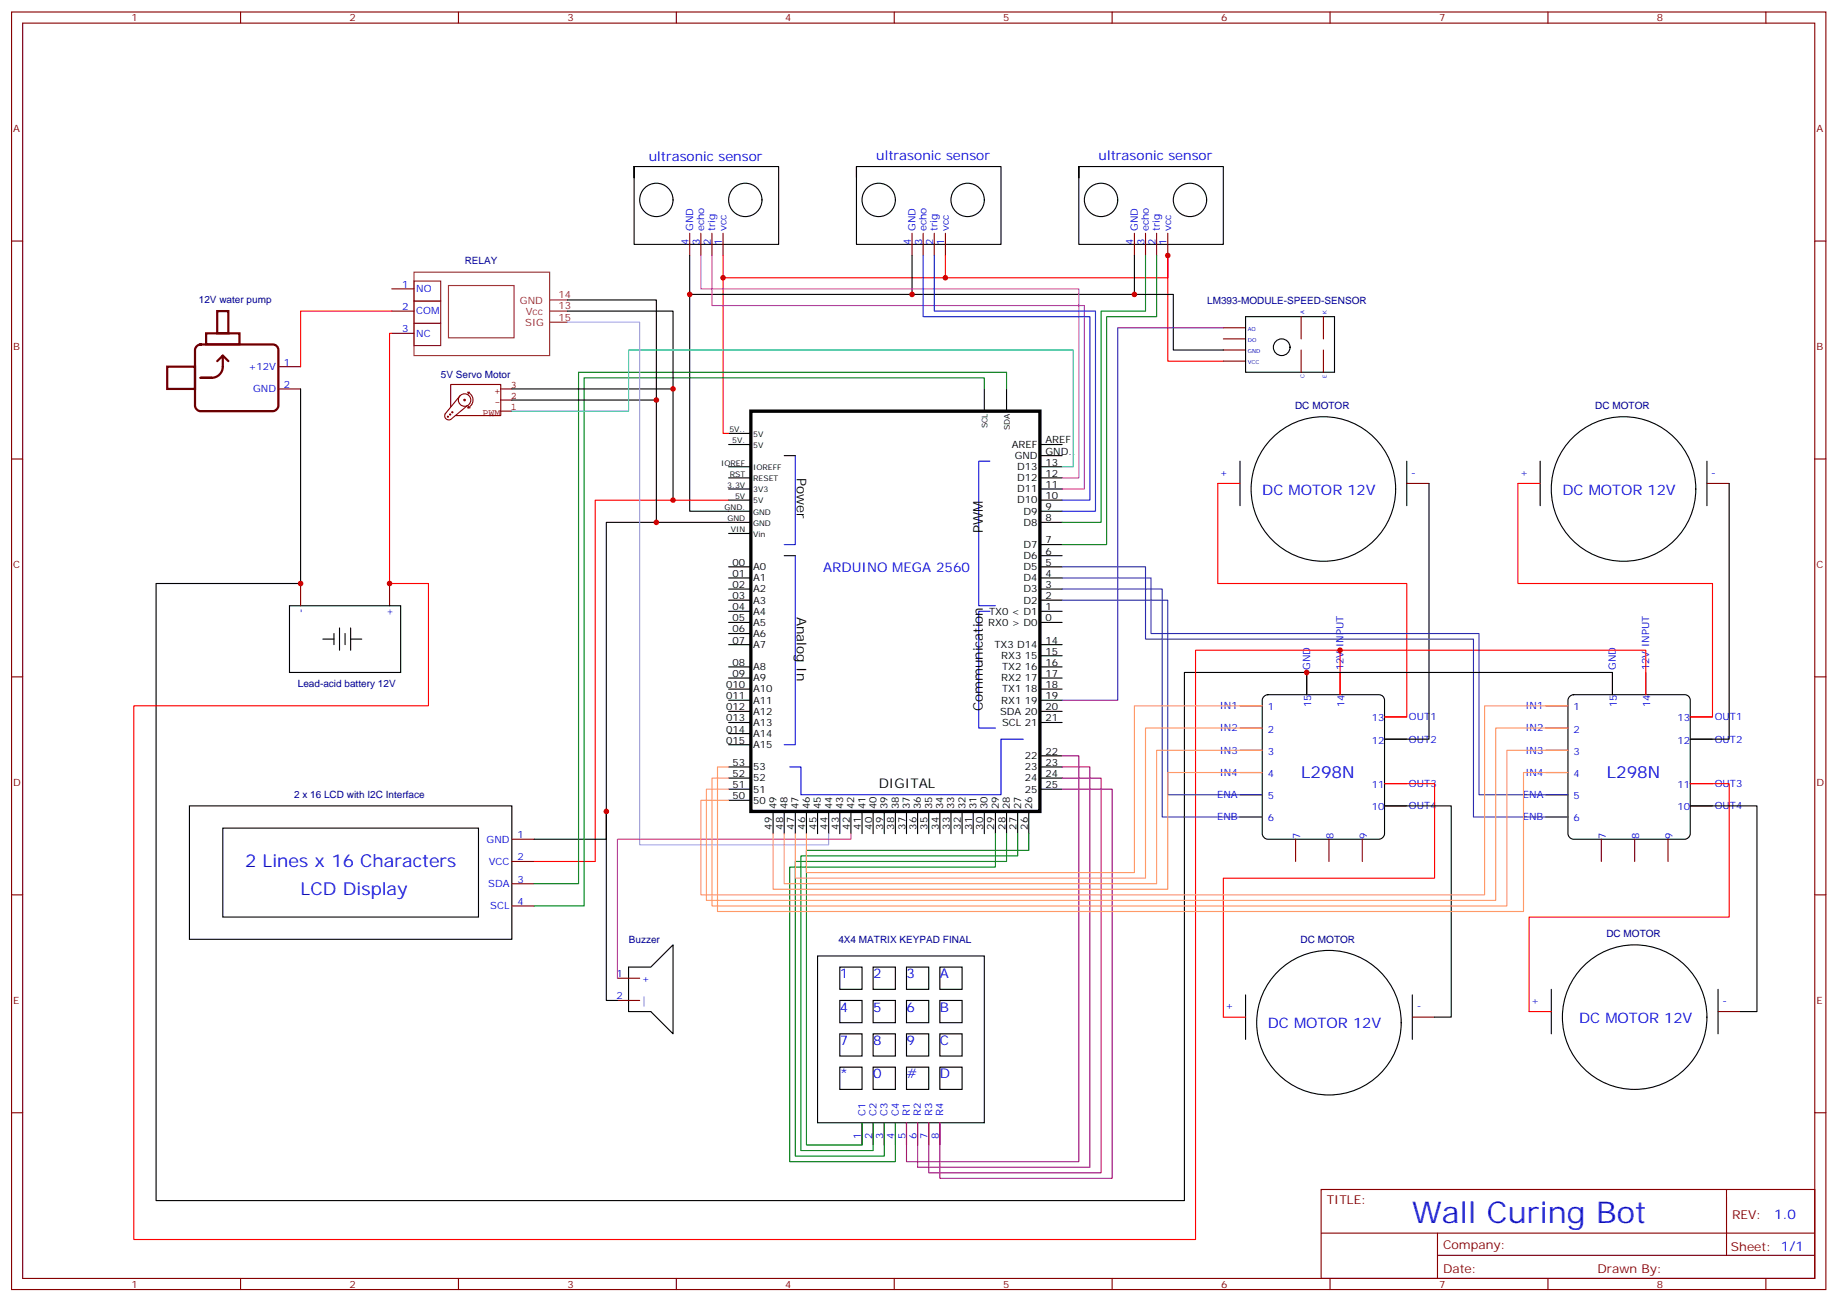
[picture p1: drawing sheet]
<svg xmlns="http://www.w3.org/2000/svg" width="583mm" height="413mm" viewBox="0 0 583 413" stroke-linecap="round" stroke-linejoin="round" font-family="sans-serif">
<g fill="none" stroke="#870000" stroke-width=".35">
<path d="M3.7 3.8h575.7v405.4h-575.7zM7.2 7.3h568.7v398.3h-568.7zM76.3 3.8v3.5M145.5 3.8v3.5M214.6 3.8v3.5M283.8 3.8v3.5M352.9 3.8v3.5M422.1 3.8v3.5M491.2 3.8v3.5M560.4 3.8v3.5M3.7 76.5h3.5M218.9 74v7.1"/>
<path d="M222.4 74v7.1M225.9 74v7.1M229.4 74v7.1M289.4 74v7.1M292.9 74v7.1M296.5 74v7.1M300 74v7.1M360 74v7.1M363.5 74v7.1M367 74v7.1M370.6 74v7.1M575.9 76.5h3.5"/>
<path d="M124.3 91.7h7.1M124.3 98.7h7.1M88.3 116.3h7.1M124.3 105.8h7.1M388.2 104h7.1M388.2 107.5h7.1M388.2 111.1h7.1M388.2 114.6h7.1M412.9 100.5v7M412.9 111.1v7M419.9 100.5v7M419.9 111.1v7"/>
<path d="M88.3 123.4h7.1M3.7 145.6h3.5M446.4 153.4h7.1M541.7 153.4h7M575.9 145.6h3.5M95.4 185.1v7.1M123.6 185.1v7.1M3.7 214.8h3.5M414.7 213.4v7M425.2 213.4v7M511.7 213.4v7M522.3 213.4v7"/>
<path d="M575.9 214.8h3.5M393.5 223.9h7M393.5 231h7M393.5 238.1h7M439.3 227.5h7.1M439.3 234.5h7.1M490.5 223.9h7.1M490.5 231h7.1M490.5 238.1h7.1M536.4 227.5h7M536.4 234.5h7M393.5 245.1h7"/>
<path d="M393.5 252.2h7M393.5 259.2h7M439.3 255.7h7.1M439.3 248.6h7.1M490.5 245.1h7.1M490.5 252.2h7.1M490.5 259.2h7.1M536.4 255.7h7M536.4 248.6h7M162.4 266.3h7.1M162.4 273.3h7.1M411.1 266.3v7"/>
<path d="M421.7 266.3v7M432.3 266.3v7M508.1 266.3v7M518.7 266.3v7M529.3 266.3v7M3.7 283.9h3.5M162.4 280.4h7.1M162.4 287.4h7.1M575.9 283.9h3.5M195.9 310.4h7.1M195.9 317.4h7.1M448.2 322.7h7"/>
<path d="M545.2 321h7M3.7 353.1h3.5M273.5 356.2v7.1M277.1 356.2v7.1M280.6 356.2v7.1M284.1 356.2v7.1M287.7 356.2v7.1M291.2 356.2v7.1M294.7 356.2v7.1M298.2 356.2v7.1M575.9 353.1h3.5M419.2 377.4h156.7v28.2h-156.7z"/>
<path d="M547.9 377.4v20.9M419.3 391.2h156.4M456.2 398.3h119.5M456.2 391.2v14.2M76.3 405.6v3.6M145.5 405.6v3.6M214.6 405.6v3.6M283.8 405.6v3.6M352.9 405.6v3.6M422.1 405.6v3.6M491.2 405.6v3.6M560.4 405.6v3.6"/>
</g>
<g fill="none" stroke="#000" stroke-width=".35">
<path d="M201.2 52.8h45.9v24.7h-45.9v-24.7v3.6M271.8 52.8h45.8v24.7h-45.8v-24.7v3.6M342.3 52.8h45.9v24.7h-45.9v-24.7v3.6M180.1 98.7h33.5v24.7M180.1 95.2h28.2v31.7M218.9 81.1v81.1h19.4M289.4 81.1v12.3h-70.5M360 81.1v12.3h-70.6M360 93.4h12.3v17.7h15.9M395.3 100.5h28.2v17.6h-28.2zM95.4 123.4v61.7h-45.9v195.8h326.3v-167.5h38.9v7M162.4 123.4h51.2v35.3"/>
<path d="M162.4 126.9h45.9v38.8M231.2 137.5h7.1M312.3 123.4v7.1M319.4 123.4v7.1M231.2 158.7h7.1M231.2 155.2h7.1M231.2 151.6h7.1M231.2 148.1h7.1M231.2 141h7.1M248.8 144.6h3.6M330 158.7h7M330 155.2h7"/>
<path d="M330 151.6h7M330 148.1h7M330 141h7M330 144.6h7M393.5 146.3v14.1M446.4 146.3v14.1M453.5 153.4v81.1h-14.2M488.7 146.3v14.1M541.7 146.3v14.1M548.7 153.4v81.1h-12.3M231.2 179.8h7.1M231.2 169.3h7.1"/>
<path d="M238.3 165.7h-45.9v100.6h-22.9M248.8 176.3h3.6M330 179.8h7M330 172.8h7M330 165.7h7M330 162.2h7M330 176.3h7M91.9 192.2h35.2v21.2h-35.2zM107.7 199.2v7.1M111.3 199.2v7.1M231.2 183.4h7.1M231.2 186.9h7.1"/>
<path d="M231.2 190.4h7.1M231.2 194h7.1M231.2 197.5h7.1M330 183.4h7M330 186.9h7M330 190.4h7M330 194h7M330 197.5h7M102.4 202.8h3.6M106 201v3.5M109.5 201v3.5M111.3 202.8h3.5"/>
<path d="M231.2 201h7.1M231.2 204.5h7.1M231.2 211.6h7.1M231.2 215.1h7.1M231.2 218.7h7.1M330 204.5h7M330 211.6h7M330 215.1h7M330 218.7h7M330 208.1h7M414.7 213.4h97v7M231.2 222.2h7.1"/>
<path d="M231.2 225.7h7.1M231.2 229.2h7.1M231.2 232.8h7.1M231.2 236.3h7.1M330 222.2h7M330 225.7h7M330 229.2h7M330 239.8h7M401.1 220.9l1.2-.5h35.3l1.2 .5 .5 1.3v42.3l-.5 1.3-1.2 .5h-35.3l-1.2-.6-.6-1.2v-42.3zM498.1 220.9l1.2-.5h35.3l1.2 .5 .6 1.3v42.3l-.6 1.3-1.2 .5h-35.3l-1.2-.6-.5-1.2v-42.3zM60.1 255.7h102.3v42.3h-102.3zM192.4 257.5v59.9h3.5"/>
<path d="M231.2 246.9h7.1M231.2 243.3h7.1M231.2 250.4h7.1M231.2 253.9h7.1M245.3 257.5v7M248.8 257.5v7M252.4 257.5v7M255.9 257.5v7M259.4 257.5v7M263 257.5v7M266.5 257.5v7M270 257.5v7"/>
<path d="M273.5 257.5v7M277.1 257.5v7M280.6 257.5v7M284.1 257.5v7M287.7 257.5v7M291.2 257.5v7M294.7 257.5v7M298.2 257.5v7M301.8 257.5v7M305.3 257.5v7M308.8 257.5v7M312.3 257.5v7"/>
<path d="M315.9 257.5v7M319.4 257.5v7M322.9 257.5v7M326.5 257.5v7M330 246.9h7M330 243.3h7M330 250.4h7M439.3 255.7h21.2v67h-5.3M536.4 255.7h21.1v65.3h-5.3M70.7 262.7h81.1v28.3h-81.1zM199.5 306.8h7l7.1-7v28.2l-7.1-7h-7zM259.4 303.3h52.9v52.9h-52.9z"/>
<path d="M266.5 306.8h7v7.1h-7zM266.5 317.4h7v7.1h-7zM277.1 306.8h7v7.1h-7zM277.1 317.4h7v7.1h-7zM287.7 306.8h7v7.1h-7zM287.7 317.4h7v7.1h-7zM298.2 306.8h7.1v7.1h-7.1zM298.2 317.4h7.1v7.1h-7.1zM395.3 315.7v14.1M448.2 315.7v14.1M492.3 313.9v14.1M545.2 313.9v14.1"/>
<path d="M266.5 328h7v7.1h-7zM266.5 338.6h7v7.1h-7zM277.1 328h7v7.1h-7zM277.1 338.6h7v7.1h-7zM287.7 328h7v7.1h-7zM287.7 338.6h7v7.1h-7zM298.2 328h7.1v7.1h-7.1zM298.2 338.6h7.1v7.1h-7.1z"/>
<circle cx="208.3" cy="63.4" r="5.3"/>
<circle cx="236.5" cy="63.4" r="5.3"/>
<circle cx="278.8" cy="63.4" r="5.3"/>
<circle cx="307.1" cy="63.4" r="5.3"/>
<circle cx="349.4" cy="63.4" r="5.3"/>
<circle cx="377.6" cy="63.4" r="5.3"/>
<circle cx="406.7" cy="110.2" r="2.65"/>
<circle cx="419.9" cy="155.2" r="22.9"/>
<circle cx="515.2" cy="155.2" r="22.9"/>
<circle cx="421.7" cy="324.5" r="22.9"/>
<circle cx="518.7" cy="322.7" r="22.9"/>
</g>
<g fill="none" stroke="#850000" stroke-width=".35">
<path d="M142 132.1l.3 .1-.2 .2-.1-.2M142.7 131.4l.3 .1-.2 .2-.1-.2M143 129v-7h15.9v9.9h-14.1M143.4 130.7l.3 .1-.2 .2-.1-.2M145.5 126.8a1.98 1.98 0 0 1 3-1.5 1.98 1.98 0 0 1-.1 3.4 1.98 1.98 0 0 1-2.9-1.8M146 125.5l-4.7 5.8a1.31 1.31 0 0 0 .2 1.6 1.31 1.31 0 0 0 1.5 .2l5.3-4.4M147.2 126.8l.5 .1-.3 .3-.2-.3M148.5 124.5a2.68 2.68 0 0 1 1.6 2.4 2.68 2.68 0 0 1-1.6 2.5M148.5 124.5h.5M148.5 124.5l.2 .5M148.5 129.4h.7M148.7 128.9l-.2 .5"/>
<path d="M158.9 130.5h3.5M158.9 126.9h3.5M158.9 123.4h3.5"/>
</g>
<path d="M124.3 98.7h-28.9v17.6M229.4 81.1v56.4h1.8M300 81.1v7h-70.6M300 88.1h70.6v-7v33.5h17.6M124.3 105.8h-.7v79.3h12.4v38.8h-93.5v169.4h336.9v-187h45.8v14.1M231.2 158.7h-42.3v114.6h-19.4M393.5 153.4h-7.1v31.7h60v42.4h-7.1M488.7 153.4h-7v31.7h61.7v42.4h-7M425.2 206.3h97.1v14.1M439.3 248.6h15.9v30h-67v44.1h7.1M536.4 248.6h12.3v42.4h-63.5v30h7.1" fill="none" stroke="#f00" stroke-width=".35"/>
<path d="M131.4 86.4h43v26.4h-43zM142.3 90.6h20.8v16.6h-20.8z" fill="none" stroke="#822e2e" stroke-width=".35"/>
<path d="M131.4 95.5h8.4v7.1h-8.4zM131.4 89.2h8.4v6.3h-8.4zM174.4 98.7h5.7M174.4 95.2h5.7M131.4 102.6h8.4v7h-8.4zM174.4 102.2h5.7" fill="none" stroke="#8c2424" stroke-width=".35"/>
<path d="M68.9 98.7h3.6v7.1h-3.6zM53.1 116.3h8.8v7.1h-8.8zM62.5 109.8l1.1-.5h23l1.2 .5 .5 1.3v17.6l-.2 .9-.7 .6-.8 .3h-23l-.8-.3-.7-.7-.2-.8v-17.6zM65.4 105.8h10.6v3.5h-10.6zM67.2 119.9h-3.6h3.6M68.9 114.6l1.8-1.8v3.5a3.5 3.5 0 0 1-3.5 3.6M70.7 112.8l1.8 1.8" fill="none" stroke="#600" stroke-width=".71"/>
<path d="M238.3 130.5h91.7v127h-91.7z" fill="none" stroke="#000" stroke-width="1.1"/>
<path d="M252.4 144.6v28.2h-3.6M314.1 146.3h-3.5v45.9h5.3M252.4 176.3v60h-3.6M314.1 194h-3.5v37h5.3M324.7 234.5h-7.1v17.7h-63.5v-8.9h-3.5" fill="none" stroke="#00f" stroke-width=".35"/>
<path d="M222.4 81.1v10.6h119.9v59.9h-5.3M225.9 81.1v15.8h118.2v58.3h-7.1" fill="none" stroke="#c0f" stroke-width=".35"/>
<path d="M292.9 81.1v19.4h53v58.2h-8.9M296.5 81.1v17.6h51.1v63.5h-10.6" fill="none" stroke="#03c" stroke-width=".35"/>
<path d="M363.5 81.1v17.6h-14.1v67h-12.4M367 81.1v19.4h-15.8v72.3h-14.2M312.3 123.4v-3.5h-127v167.5h-15.8M319.4 123.4v-5.3h-135.8v162.3h-14.1M315.9 264.5v10.6h-65.3v93.5h33.5v-12.4M319.4 264.5v8.8h-67v93.5h28.2v-10.6M322.9 264.5v7.1h-68.8v93.5h23v-8.9M326.5 264.5v5.3h-70.6v93.5h17.6v-7.1" fill="none" stroke="#008700" stroke-width=".35"/>
<path d="M337 239.8h5.3v128.8h-54.6v-12.4M337 243.3h8.9v127h-54.7v-14.1M337 246.9h12.4v125.2h-54.7v-15.9M337 250.4h15.9v123.5h-54.7v-17.7" fill="none" stroke="#909" stroke-width=".35"/>
<path d="M162.4 130.5h37.1v-19.4h141.1v37h-3.6" fill="none" stroke="#0cc" stroke-width=".35"/>
<path d="M180.1 102.2h22.9v165.8h60v-3.5" fill="none" stroke="#99f" stroke-width=".35"/>
<path d="M270 264.5v1.8h-74.1v44.1" fill="none" stroke="#c39" stroke-width=".35"/>
<path d="M337 179.8h26.5v23h104.1v56.4h30M337 190.4h33.6v61.8h29.9M337 186.9h31.8v72.3h31.7M337 183.4h28.3v17.6h104v51.2h28.3" fill="none" stroke="#339" stroke-width=".35"/>
<path d="M400.5 223.9h-40.5v53h-104.1v-12.4M400.5 231h-37v47.6h-111.1v-14.1M400.5 238.1h-33.5v42.3h-118.2v-15.9M497.6 223.9h-26.5v60h-248.7v-30h8.8M497.6 231h-23v54.7h-250.4v-35.3h7M497.6 238.1h-19.4v49.3h-252.3v-40.5h5.3M231.2 243.3h-3.5v45.9h255.7v-44.1h14.2M400.5 245.1h-29.9v37.1h-125.3v-17.7" fill="none" stroke="#f96" stroke-width=".35"/>
<path d="M388.2 104h-33.5v118.2h-17.7" fill="none" stroke="#609" stroke-width=".35"/>
<g fill="#c00">
<circle cx="229.4" cy="88.1" r=".88"/>
<circle cx="300" cy="88.1" r=".88"/>
<circle cx="218.9" cy="93.4" r=".88"/>
<circle cx="289.4" cy="93.4" r=".88"/>
<circle cx="213.6" cy="158.7" r=".88"/>
<circle cx="208.3" cy="165.7" r=".88"/>
<circle cx="192.4" cy="257.5" r=".88"/>
<circle cx="123.6" cy="185.1" r=".88"/>
<circle cx="425.2" cy="206.3" r=".88"/>
<circle cx="95.4" cy="185.1" r=".88"/>
<circle cx="414.7" cy="213.4" r=".88"/>
<circle cx="208.3" cy="126.9" r=".88"/>
<circle cx="213.6" cy="123.4" r=".88"/>
<circle cx="370.6" cy="81.1" r=".88"/>
<circle cx="360" cy="93.4" r=".88"/>
</g>
<text font-size="9.5" fill="#00f" x="448.2" y="388">Wall Curing Bot</text>
<g font-size="5.6" fill="#00f">
<text x="77.8" y="275.1">2 Lines x 16 Characters</text>
<text x="95.4" y="283.9">LCD Display</text>
</g>
<g font-size="5.3" fill="#00f">
<text x="412.9" y="246.9">L298N</text>
<text x="509.9" y="246.9">L298N</text>
</g>
<g font-size="4.6" fill="#00f">
<text x="400.5" y="156.9">DC MOTOR 12V</text>
<text x="495.8" y="156.9">DC MOTOR 12V</text>
<text x="402.3" y="326.2">DC MOTOR 12V</text>
<text x="501.1" y="324.5">DC MOTOR 12V</text>
</g>
<g font-size="4.2" fill="#00f">
<text x="205.8" y="51">ultrasonic sensor</text>
<text x="278.1" y="50.9">ultrasonic sensor</text>
<text x="348.6" y="50.9">ultrasonic sensor</text>
<text x="261.2" y="181.6">ARDUINO MEGA 2560</text>
<text x="266.5" y="310.4">1</text>
<text x="277.1" y="310.4">2</text>
<text x="287.7" y="310.4">3</text>
<text x="298.2" y="310.4">A</text>
<text x="266.5" y="321">4</text>
<text x="277.1" y="321">5</text>
<text x="287.7" y="321">6</text>
<text x="298.2" y="321">B</text>
<text x="266.5" y="331.5">7</text>
<text x="277.1" y="331.5">8</text>
<text x="287.7" y="331.5">9</text>
<text x="298.2" y="331.5">C</text>
<text x="266.5" y="342.1">*</text>
<text x="277.1" y="342.1">0</text>
<text x="287.7" y="342.1">#</text>
<text x="298.2" y="342.1">D</text>
<text x="563" y="386.7">1.0</text>
</g>
<g font-size="4.2">
<text x="252.8" y="151.6" transform="rotate(90 252.8 151.6)">Power</text>
<text x="311.9" y="169.3" transform="rotate(-90 311.9 169.3)">PWM</text>
<text x="252.8" y="195.7" transform="rotate(90 252.8 195.7)">Analog In</text>
<text x="311.9" y="225.7" transform="rotate(-90 311.9 225.7)">Communication</text>
<text x="278.8" y="250">DIGITAL</text>
</g>
<g font-size="3.9" fill="#800">
<text x="421" y="382">TITLE:</text>
<text x="549.6" y="386.7">REV:</text>
<text x="457.9" y="396.2">Company:</text>
<text x="549.3" y="396.8">Sheet: 1/1</text>
<text x="457.9" y="403.9">Date:</text>
<text x="506.9" y="403.9">Drawn By:</text>
</g>
<g font-size="3.2" fill="#800">
<text x="41.8" y="6.8">1</text>
<text x="110.9" y="6.8">2</text>
<text x="180.1" y="6.8">3</text>
<text x="249.2" y="6.8">4</text>
<text x="318.3" y="6.8">5</text>
<text x="387.5" y="6.8">6</text>
<text x="456.6" y="6.8">7</text>
<text x="525.8" y="6.8">8</text>
<text x="4.2" y="41.9">A</text>
<text x="576.4" y="41.9">A</text>
<text x="4.2" y="111.1">B</text>
<text x="576.4" y="111.1">B</text>
<text x="4.2" y="180.2">C</text>
<text x="576.4" y="180.2">C</text>
<text x="4.2" y="249.3">D</text>
<text x="576.4" y="249.3">D</text>
<text x="4.2" y="318.5">E</text>
<text x="576.4" y="318.5">E</text>
<text x="41.8" y="408.6">1</text>
<text x="110.9" y="408.6">2</text>
<text x="180.1" y="408.6">3</text>
<text x="249.2" y="408.6">4</text>
<text x="318.3" y="408.6">5</text>
<text x="387.5" y="408.6">6</text>
<text x="456.6" y="408.6">7</text>
<text x="525.8" y="408.6">8</text>
</g>
<g font-size="3.2" fill="#00f">
<text x="218.5" y="77.8" transform="rotate(-90 218.5 77.8)">4</text>
<text x="219.9" y="73.3" transform="rotate(-90 219.9 73.3)">GND</text>
<text x="222" y="77.8" transform="rotate(-90 222 77.8)">3</text>
<text x="223.4" y="73.3" transform="rotate(-90 223.4 73.3)">echo</text>
<text x="225.6" y="77.8" transform="rotate(-90 225.6 77.8)">2</text>
<text x="227" y="73.3" transform="rotate(-90 227 73.3)">trig</text>
<text x="229.1" y="77.8" transform="rotate(-90 229.1 77.8)">1</text>
<text x="230.5" y="73.3" transform="rotate(-90 230.5 73.3)">vcc</text>
<text x="289.1" y="77.8" transform="rotate(-90 289.1 77.8)">4</text>
<text x="290.5" y="73.3" transform="rotate(-90 290.5 73.3)">GND</text>
<text x="292.6" y="77.8" transform="rotate(-90 292.6 77.8)">3</text>
<text x="294" y="73.3" transform="rotate(-90 294 73.3)">echo</text>
<text x="296.1" y="77.8" transform="rotate(-90 296.1 77.8)">2</text>
<text x="297.5" y="73.3" transform="rotate(-90 297.5 73.3)">trig</text>
<text x="299.6" y="77.8" transform="rotate(-90 299.6 77.8)">1</text>
<text x="301.1" y="73.3" transform="rotate(-90 301.1 73.3)">vcc</text>
<text x="359.6" y="77.8" transform="rotate(-90 359.6 77.8)">4</text>
<text x="361" y="73.3" transform="rotate(-90 361 73.3)">GND</text>
<text x="363.1" y="77.8" transform="rotate(-90 363.1 77.8)">3</text>
<text x="364.6" y="73.3" transform="rotate(-90 364.6 73.3)">echo</text>
<text x="366.7" y="77.8" transform="rotate(-90 366.7 77.8)">2</text>
<text x="368.1" y="73.3" transform="rotate(-90 368.1 73.3)">trig</text>
<text x="370.2" y="77.8" transform="rotate(-90 370.2 77.8)">1</text>
<text x="371.6" y="73.3" transform="rotate(-90 371.6 73.3)">vcc</text>
<text x="127.6" y="91.3">1</text>
<text x="132.1" y="92.7">NO</text>
<text x="127.6" y="98.4">2</text>
<text x="132.1" y="99.8">COM</text>
<text x="127.6" y="105.4">3</text>
<text x="132.1" y="106.8">NC</text>
<text x="78.8" y="117.4">+12V</text>
<text x="90.1" y="116">1</text>
<text x="80.3" y="124.5">GND</text>
<text x="90.1" y="123">2</text>
<text x="387.1" y="150.9">+</text>
<text x="447.8" y="150.9">-</text>
<text x="482.4" y="150.9">+</text>
<text x="543" y="150.9">-</text>
<text x="96.4" y="194.3" transform="rotate(-90 96.4 194.3)">-</text>
<text x="124.7" y="195.5" transform="rotate(-90 124.7 195.5)">+</text>
<text x="415.7" y="212.7" transform="rotate(-90 415.7 212.7)">GND</text>
<text x="426.3" y="212.7" transform="rotate(-90 426.3 212.7)">12V INPUT</text>
<text x="512.7" y="212.7" transform="rotate(-90 512.7 212.7)">GND</text>
<text x="523.3" y="212.7" transform="rotate(-90 523.3 212.7)">12V INPUT</text>
<text x="387.1" y="225">IN1</text>
<text x="402.3" y="225.4">1</text>
<text x="416.1" y="224.4" transform="rotate(-90 416.1 224.4)">15</text>
<text x="426.6" y="224.4" transform="rotate(-90 426.6 224.4)">14</text>
<text x="484.1" y="225">IN1</text>
<text x="499.3" y="225.4">1</text>
<text x="513.1" y="224.4" transform="rotate(-90 513.1 224.4)">15</text>
<text x="523.7" y="224.4" transform="rotate(-90 523.7 224.4)">14</text>
<text x="387.1" y="232.1">IN2</text>
<text x="402.3" y="232.4">2</text>
<text x="435.3" y="228.9">13</text>
<text x="447.1" y="228.5">OUT1</text>
<text x="484.1" y="232.1">IN2</text>
<text x="499.3" y="232.4">2</text>
<text x="532.3" y="228.9">13</text>
<text x="544.1" y="228.5">OUT1</text>
<text x="387.1" y="239.1">IN3</text>
<text x="402.3" y="239.5">3</text>
<text x="435.3" y="235.9">12</text>
<text x="447.1" y="235.6">OUT2</text>
<text x="484.1" y="239.1">IN3</text>
<text x="499.3" y="239.5">3</text>
<text x="532.3" y="235.9">12</text>
<text x="544.1" y="235.6">OUT2</text>
<text x="387.1" y="246.2">IN4</text>
<text x="402.3" y="246.5">4</text>
<text x="435.3" y="250">11</text>
<text x="447.1" y="249.7">OUT3</text>
<text x="484.1" y="246.2">IN4</text>
<text x="499.3" y="246.5">4</text>
<text x="532.3" y="250">11</text>
<text x="544.1" y="249.7">OUT3</text>
<text x="386.2" y="253.2">ENA</text>
<text x="402.3" y="253.6">5</text>
<text x="435.3" y="257.1">10</text>
<text x="447.1" y="256.8">OUT4</text>
<text x="483.2" y="253.2">ENA</text>
<text x="499.3" y="253.6">5</text>
<text x="532.3" y="257.1">10</text>
<text x="544.1" y="256.8">OUT4</text>
<text x="386.2" y="260.3">ENB</text>
<text x="402.3" y="260.6">6</text>
<text x="483.2" y="260.3">ENB</text>
<text x="499.3" y="260.6">6</text>
<text x="154.4" y="267.3">GND</text>
<text x="164.2" y="265.9">1</text>
<text x="412.5" y="266.3" transform="rotate(-90 412.5 266.3)">7</text>
<text x="423.1" y="266.3" transform="rotate(-90 423.1 266.3)">8</text>
<text x="433.7" y="266.3" transform="rotate(-90 433.7 266.3)">9</text>
<text x="509.6" y="266.3" transform="rotate(-90 509.6 266.3)">7</text>
<text x="520.1" y="266.3" transform="rotate(-90 520.1 266.3)">8</text>
<text x="530.7" y="266.3" transform="rotate(-90 530.7 266.3)">9</text>
<text x="155.1" y="274.4">VCC</text>
<text x="164.2" y="273">2</text>
<text x="154.9" y="281.4">SDA</text>
<text x="164.2" y="280">3</text>
<text x="164.2" y="287.1">4</text>
<text x="155.6" y="288.5">SCL</text>
<text x="195.7" y="310">1</text>
<text x="203.7" y="311.4">+</text>
<text x="195.7" y="317.1">2</text>
<text x="203.7" y="318.5">|</text>
<text x="388.9" y="320.3">+</text>
<text x="449.5" y="320.3">-</text>
<text x="485.9" y="318.5">+</text>
<text x="546.6" y="318.5">-</text>
<text x="274.6" y="354.1" transform="rotate(-90 274.6 354.1)">C1</text>
<text x="278.1" y="354.1" transform="rotate(-90 278.1 354.1)">C2</text>
<text x="281.7" y="354.1" transform="rotate(-90 281.7 354.1)">C3</text>
<text x="285.2" y="354.1" transform="rotate(-90 285.2 354.1)">C4</text>
<text x="288.7" y="354.1" transform="rotate(-90 288.7 354.1)">R1</text>
<text x="292.2" y="354.1" transform="rotate(-90 292.2 354.1)">R2</text>
<text x="295.8" y="354.1" transform="rotate(-90 295.8 354.1)">R3</text>
<text x="299.3" y="354.1" transform="rotate(-90 299.3 354.1)">R4</text>
<text x="273.2" y="361.5" transform="rotate(-90 273.2 361.5)">1</text>
<text x="276.7" y="361.5" transform="rotate(-90 276.7 361.5)">2</text>
<text x="280.2" y="361.5" transform="rotate(-90 280.2 361.5)">3</text>
<text x="283.8" y="361.5" transform="rotate(-90 283.8 361.5)">4</text>
<text x="287.3" y="361.5" transform="rotate(-90 287.3 361.5)">5</text>
<text x="290.8" y="361.5" transform="rotate(-90 290.8 361.5)">6</text>
<text x="294.4" y="361.5" transform="rotate(-90 294.4 361.5)">7</text>
<text x="297.9" y="361.5" transform="rotate(-90 297.9 361.5)">8</text>
</g>
<g font-size="3.2" fill="#000080">
<text x="147.5" y="83.9">RELAY</text>
<text x="63.1" y="96.2">12V water pump</text>
<text x="383.1" y="96.3">LM393-MODULE-SPEED-SENSOR</text>
<text x="139.9" y="119.9">5V Servo Motor</text>
<text x="411" y="129.8">DC MOTOR</text>
<text x="506.2" y="129.8">DC MOTOR</text>
<text x="94.5" y="218">Lead-acid battery 12V</text>
<text x="93.3" y="253.3">2 x 16 LCD with I2C Interface</text>
<text x="199.5" y="299.2">Buzzer</text>
<text x="266" y="299.1">4X4 MATRIX KEYPAD FINAL</text>
<text x="412.7" y="299.1">DC MOTOR</text>
<text x="509.7" y="297.3">DC MOTOR</text>
</g>
<g font-size="3.2" fill="#832d2d">
<text x="177.2" y="94.7">14</text>
<text x="165" y="96.4">GND</text>
<text x="166.8" y="99.9">Vcc</text>
<text x="177.2" y="98.2">13</text>
</g>
<g font-size="3.2" fill="#8d2323">
<text x="177.2" y="101.7">15</text>
<text x="166.7" y="103.5">SIG</text>
</g>
<g font-size="3.2" fill="#840000">
<text x="157" y="124.9">+</text>
<text x="162.1" y="123">3</text>
<text x="153.1" y="132">PWM</text>
<text x="157" y="128.4">-</text>
<text x="162.1" y="130.1">1</text>
<text x="162.1" y="126.6">2</text>
</g>
<g font-size="3.2">
<text x="321.1" y="142.1">AREF</text>
<text x="331.8" y="140.7">AREF</text>
<text x="322" y="145.6">GND</text>
<text x="322.8" y="149.2">D13</text>
<text x="331.8" y="144.2">GND..</text>
<text x="331.8" y="147.7">13</text>
<text x="322.8" y="152.7">D12</text>
<text x="331.8" y="154.8">11</text>
<text x="331.8" y="151.3">12</text>
<text x="322.8" y="159.7">D10</text>
<text x="322.8" y="156.2">D11</text>
<text x="331.8" y="161.9">9</text>
<text x="331.8" y="158.3">10</text>
<text x="324.8" y="166.8">D8</text>
<text x="324.8" y="163.3">D9</text>
<text x="331.8" y="165.4">8</text>
<text x="324.8" y="173.8">D7</text>
<text x="331.8" y="172.4">7</text>
<text x="232.5" y="179.5">00</text>
<text x="324.8" y="177.4">D6</text>
<text x="331.8" y="179.5">5</text>
<text x="331.8" y="176">6</text>
<text x="232.5" y="183">01</text>
<text x="239" y="180.9">A0</text>
<text x="239" y="184.4">A1</text>
<text x="324.8" y="184.4">D4</text>
<text x="324.8" y="180.9">D5</text>
<text x="331.8" y="183">4</text>
<text x="232.5" y="186.5">02</text>
<text x="232.5" y="190.1">03</text>
<text x="239" y="188">A2</text>
<text x="239" y="191.5">A3</text>
<text x="324.8" y="191.5">D2</text>
<text x="324.8" y="188">D3</text>
<text x="331.8" y="190.1">2</text>
<text x="331.8" y="186.5">3</text>
<text x="232.5" y="193.6">04</text>
<text x="232.5" y="197.1">05</text>
<text x="239" y="195">A4</text>
<text x="313.8" y="195">TX0 &lt; D1</text>
<text x="331.8" y="197.1">0</text>
<text x="331.8" y="193.6">1</text>
<text x="232.5" y="200.7">06</text>
<text x="239" y="198.5">A5</text>
<text x="239" y="202.1">A6</text>
<text x="313.6" y="198.5">RX0 &gt; D0</text>
<text x="232.5" y="204.2">07</text>
<text x="239" y="205.6">A7</text>
<text x="315.5" y="205.6">TX3 D14</text>
<text x="317.7" y="209.1">RX3 15</text>
<text x="331.8" y="207.7">15</text>
<text x="331.8" y="204.2">14</text>
<text x="232.5" y="211.2">08</text>
<text x="232.5" y="214.8">09</text>
<text x="239" y="212.7">A8</text>
<text x="318" y="212.7">TX2 16</text>
<text x="331.8" y="214.8">17</text>
<text x="331.8" y="211.2">16</text>
<text x="230.5" y="218.3">010</text>
<text x="230.5" y="221.8">011</text>
<text x="239" y="216.2">A9</text>
<text x="239" y="219.7">A10</text>
<text x="317.7" y="216.2">RX2 17</text>
<text x="318" y="219.7">TX1 18</text>
<text x="331.8" y="221.8">19</text>
<text x="331.8" y="218.3">18</text>
<text x="230.5" y="225.4">012</text>
<text x="239" y="223.2">A11</text>
<text x="239" y="226.8">A12</text>
<text x="317.4" y="226.8">SDA 20</text>
<text x="317.7" y="223.2">RX1 19</text>
<text x="331.8" y="225.4">20</text>
<text x="230.5" y="228.9">013</text>
<text x="230.5" y="232.4">014</text>
<text x="239" y="230.3">A13</text>
<text x="239" y="233.8">A14</text>
<text x="318" y="230.3">SCL 21</text>
<text x="331.8" y="228.9">21</text>
<text x="230.5" y="235.9">015</text>
<text x="239" y="237.3">A15</text>
<text x="331.8" y="239.5">22</text>
<text x="232.5" y="243">53</text>
<text x="239" y="244.4">53</text>
<text x="325.3" y="244.4">23</text>
<text x="325.3" y="240.9">22</text>
<text x="331.8" y="243">23</text>
<text x="232.5" y="250">51</text>
<text x="232.5" y="246.5">52</text>
<text x="239" y="251.5">51</text>
<text x="239" y="247.9">52</text>
<text x="325.3" y="247.9">24</text>
<text x="325.3" y="251.5">25</text>
<text x="331.8" y="246.5">24</text>
<text x="331.8" y="250">25</text>
<text x="232.5" y="253.6">50</text>
<text x="239" y="255">50</text>
<text x="246.4" y="256.8" transform="rotate(-90 246.4 256.8)">49</text>
<text x="249.9" y="256.8" transform="rotate(-90 249.9 256.8)">48</text>
<text x="253.4" y="256.8" transform="rotate(-90 253.4 256.8)">47</text>
<text x="257" y="256.8" transform="rotate(-90 257 256.8)">46</text>
<text x="260.5" y="256.8" transform="rotate(-90 260.5 256.8)">45</text>
<text x="264" y="256.8" transform="rotate(-90 264 256.8)">44</text>
<text x="267.5" y="256.8" transform="rotate(-90 267.5 256.8)">43</text>
<text x="271.1" y="256.8" transform="rotate(-90 271.1 256.8)">42</text>
<text x="274.6" y="256.8" transform="rotate(-90 274.6 256.8)">41</text>
<text x="278.1" y="256.8" transform="rotate(-90 278.1 256.8)">40</text>
<text x="281.7" y="256.8" transform="rotate(-90 281.7 256.8)">39</text>
<text x="285.2" y="256.8" transform="rotate(-90 285.2 256.8)">38</text>
<text x="288.7" y="256.8" transform="rotate(-90 288.7 256.8)">37</text>
<text x="292.2" y="256.8" transform="rotate(-90 292.2 256.8)">36</text>
<text x="295.8" y="256.8" transform="rotate(-90 295.8 256.8)">35</text>
<text x="299.3" y="256.8" transform="rotate(-90 299.3 256.8)">34</text>
<text x="302.8" y="256.8" transform="rotate(-90 302.8 256.8)">33</text>
<text x="306.4" y="256.8" transform="rotate(-90 306.4 256.8)">32</text>
<text x="309.9" y="256.8" transform="rotate(-90 309.9 256.8)">31</text>
<text x="313.4" y="256.8" transform="rotate(-90 313.4 256.8)">30</text>
<text x="316.9" y="256.8" transform="rotate(-90 316.9 256.8)">29</text>
<text x="320.5" y="256.8" transform="rotate(-90 320.5 256.8)">28</text>
<text x="324" y="256.8" transform="rotate(-90 324 256.8)">27</text>
<text x="327.5" y="256.8" transform="rotate(-90 327.5 256.8)">26</text>
<text x="245" y="263.3" transform="rotate(-90 245 263.3)">49</text>
<text x="248.5" y="263.3" transform="rotate(-90 248.5 263.3)">48</text>
<text x="252" y="263.3" transform="rotate(-90 252 263.3)">47</text>
<text x="255.6" y="263.3" transform="rotate(-90 255.6 263.3)">46</text>
<text x="259.1" y="263.3" transform="rotate(-90 259.1 263.3)">45</text>
<text x="262.6" y="263.3" transform="rotate(-90 262.6 263.3)">44</text>
<text x="266.1" y="263.3" transform="rotate(-90 266.1 263.3)">43</text>
<text x="269.7" y="263.3" transform="rotate(-90 269.7 263.3)">42</text>
<text x="273.2" y="263.3" transform="rotate(-90 273.2 263.3)">41</text>
<text x="276.7" y="263.3" transform="rotate(-90 276.7 263.3)">40</text>
<text x="280.2" y="263.3" transform="rotate(-90 280.2 263.3)">39</text>
<text x="283.8" y="263.3" transform="rotate(-90 283.8 263.3)">38</text>
<text x="287.3" y="263.3" transform="rotate(-90 287.3 263.3)">37</text>
<text x="290.8" y="263.3" transform="rotate(-90 290.8 263.3)">36</text>
<text x="294.4" y="263.3" transform="rotate(-90 294.4 263.3)">35</text>
<text x="297.9" y="263.3" transform="rotate(-90 297.9 263.3)">34</text>
<text x="301.4" y="263.3" transform="rotate(-90 301.4 263.3)">33</text>
<text x="304.9" y="263.3" transform="rotate(-90 304.9 263.3)">32</text>
<text x="308.5" y="263.3" transform="rotate(-90 308.5 263.3)">31</text>
<text x="312" y="263.3" transform="rotate(-90 312 263.3)">30</text>
<text x="315.5" y="263.3" transform="rotate(-90 315.5 263.3)">29</text>
<text x="319.1" y="263.3" transform="rotate(-90 319.1 263.3)">28</text>
<text x="322.6" y="263.3" transform="rotate(-90 322.6 263.3)">27</text>
<text x="326.1" y="263.3" transform="rotate(-90 326.1 263.3)">26</text>
</g>
<g font-size="2.5">
<text x="231.5" y="137.2">5V..</text>
<text x="313.4" y="135.9" transform="rotate(-90 313.4 135.9)">SCL</text>
<text x="320.5" y="136.4" transform="rotate(-90 320.5 136.4)">SDA</text>
<text x="232.4" y="140.7">5V.</text>
<text x="239" y="138.6">5V</text>
<text x="239" y="142.1">5V</text>
<text x="228.8" y="147.7">IOREF</text>
<text x="239" y="149.2">IOREFF</text>
<text x="230.8" y="154.8">3.3V</text>
<text x="231.6" y="151.3">RST</text>
<text x="239" y="152.7">RESET</text>
<text x="229.9" y="161.9">GND.</text>
<text x="233.2" y="158.3">5V</text>
<text x="239" y="159.7">5V</text>
<text x="239" y="156.2">3V3</text>
<text x="230.8" y="165.4">GND</text>
<text x="239" y="166.8">GND</text>
<text x="239" y="163.3">GND</text>
<text x="231.9" y="168.9">VIN</text>
<text x="239" y="170.3">Vin</text>
</g>
<g font-size="1.8" fill="#00f">
<text x="413.9" y="99.8" transform="rotate(-90 413.9 99.8)">A</text>
<text x="421" y="99.8" transform="rotate(-90 421 99.8)">K</text>
<text x="396" y="105.1">AO</text>
<text x="396" y="108.6">DO</text>
<text x="396" y="112.1">GND</text>
<text x="396" y="115.6">VCC</text>
<text x="421" y="119.9" transform="rotate(-90 421 119.9)">E</text>
<text x="413.9" y="120" transform="rotate(-90 413.9 120)">C</text>
</g>
</svg>
